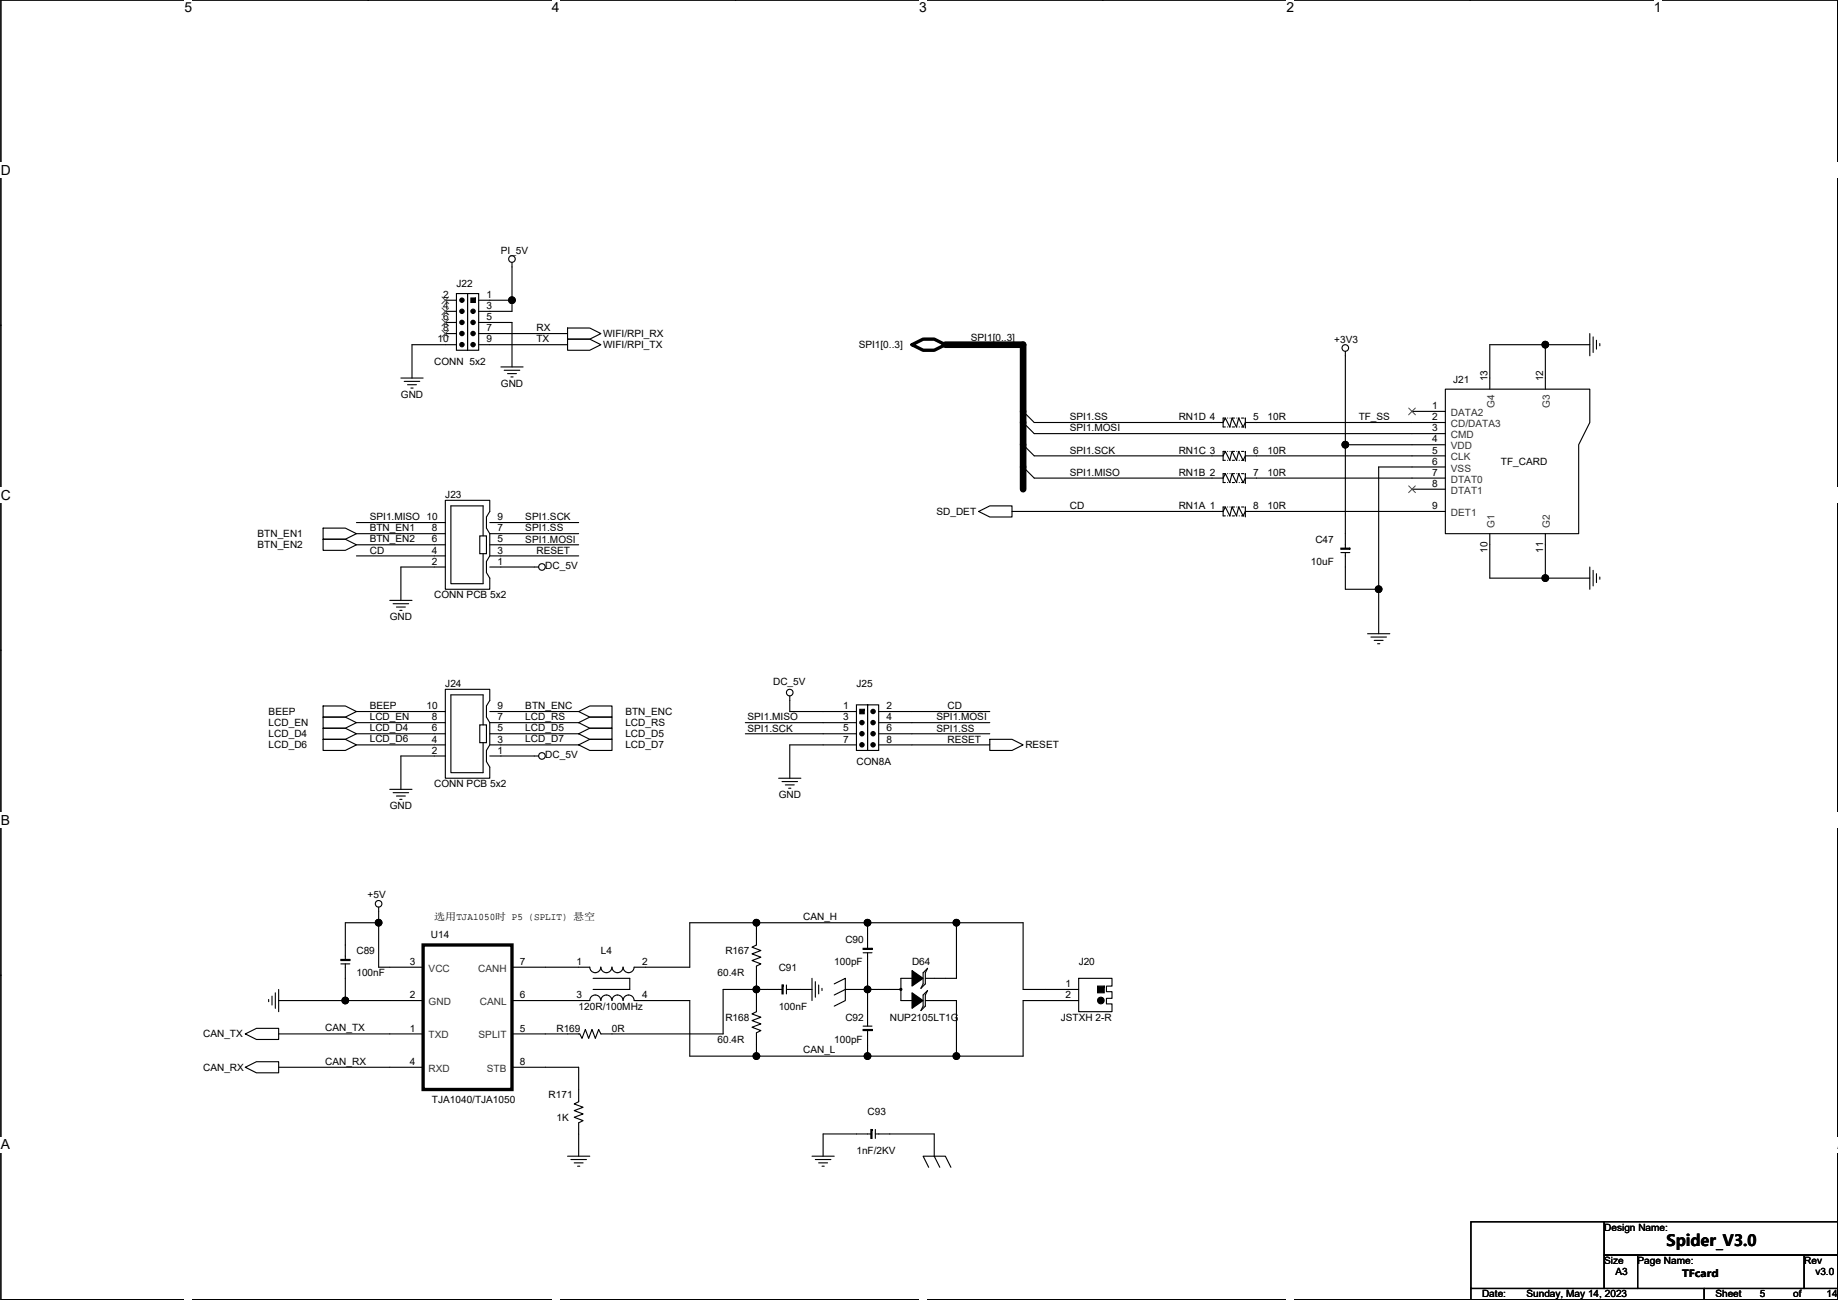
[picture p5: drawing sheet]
<svg xmlns="http://www.w3.org/2000/svg" width="420mm" height="297mm" viewBox="0 0 420 297" stroke-linecap="round" stroke-linejoin="round" font-family="sans-serif">
<path d="M.2 0h419.9v296.9h-419.9z" fill="none" stroke="#000" stroke-width=".25"/>
<g fill="#fff">
<path d="M42.2 0h1.7v3.5h-1.7z"/>
<path d="M42.2 296.9l1.7 .1z"/>
</g>
<path d="M84.2 0h.1M84.2 296.9h.1" fill="none" stroke="#000" stroke-width=".25"/>
<g fill="#fff">
<path d="M126.1 0h1.8v3.5h-1.8z"/>
<path d="M126.1 296.9l1.8 .1z"/>
</g>
<path d="M168.1 0h.1M168.1 296.9h.1" fill="none" stroke="#000" stroke-width=".25"/>
<g fill="#fff">
<path d="M210.1 0h1.8v3.5h-1.8z"/>
<path d="M210.1 296.9l1.8 .1z"/>
</g>
<path d="M252.1 0h.1M252.1 296.9h.1" fill="none" stroke="#000" stroke-width=".25"/>
<g fill="#fff">
<path d="M294.1 0h1.7v3.5h-1.7z"/>
<path d="M294.1 296.9l1.7 .1z"/>
</g>
<path d="M336.1 0h.1M336.1 296.9h.1" fill="none" stroke="#000" stroke-width=".25"/>
<g fill="#fff">
<path d="M378 0h1.8v3.5h-1.8z"/>
<path d="M378 296.9l1.8 .1z"/>
<path d="M.2 37.1h2.3v3.5h-2.3z"/>
<path d="M420.1 37.1l.1 3.5z"/>
<path d="M.2 111.4h2.3v3.5h-2.3z"/>
<path d="M420.1 111.4l.1 3.5z"/>
</g>
<path d="M.2 74.3h.1M420.1 74.3h.1" fill="none" stroke="#000" stroke-width=".25"/>
<g fill="#fff">
<path d="M.2 185.6h2.1v3.5h-2.1z"/>
<path d="M420.1 185.6l.1 3.5z"/>
</g>
<path d="M.2 148.5h.1M420.1 148.5h.1" fill="none" stroke="#000" stroke-width=".25"/>
<g fill="#fff">
<path d="M.2 259.8h2.1v3.5h-2.1z"/>
<path d="M420 259.8h.2v3.5h-.2z"/>
</g>
<g fill="none" stroke="#000" stroke-width=".25">
<path d="M117 60v8.6M101.8 68.6h2.5M101.8 71.1h2.5M101.8 73.7h2.5M101.8 76.2h2.5M104.3 67.1h2.6v12.9h-2.6zM104.3 78.8h-10.1v7.6M106.9 67.1h2.5v12.9h-2.5zM109.4 68.6h7.6M109.4 73.7h7.6v10.1M109.4 76.2h20.3M109.4 78.8h20.3"/>
<path d="M117 68.6v2.5h-7.6M129.7 75h5.1l2.6 1.2-2.6 1.3h-5.1zM129.7 77.5h5.1l2.6 1.3-2.6 1.2h-5.1zM353.3 78.8h10.1M353.3 78.8v10.1M353.3 78.8h-12.7v10.1M363.4 76.2v5.1M364.2 77v3.5M364.9 77.7v2.1M365.7 78.5v.5M91.6 86.4h5.1M92.4 87.1h3.6"/>
<path d="M93.2 87.9h2M93.9 88.7h.5M114.5 83.8h5.1M115.3 84.6h3.5M116 85.4h2.1M116.8 86.1h.5M233.9 94l2.5 2.5h43.2l.5-1 1 2.1 .5-2.1 1 2.1 .6-2.1 1 2.1 .5-1.1h45.7M233.9 96.5l2.5 2.6h94M279.6 95.5v2.1M284.7 95.5v2.1M307.5 80.3v21.3M322.8 94h7.6"/>
<path d="M330.4 88.9h33v7.6l-2.5 5.1v20.3h-30.5zM81.5 119.4h20.3M101.8 114.3h10.2v2.6l-.8 1.2v2.6l.8 1.2v5.1l-.8 1.3v2.5l.8 1.3v2.5h-10.2zM112 119.4h20.3M223.7 116.9l2.6-1.3h5v2.5h-5zM231.3 116.9h48.3l.5-1.1 1 2.1 .5-2.1 1 2.1 .6-2.1 1 2.1 .5-1h45.7M233.9 101.6l2.5 2.6h43.2l.5-1.1 1 2.1 .5-2.1 1 2.1 .6-2.1 1 2.1 .5-1h45.7M233.9 106.7l2.5 2.5h43.2l.5-1 1 2.1 .5-2.1 1 2.1 .6-2.1 1 2.1 .5-1.1h45.7M279.6 115.8v2.1M279.6 108.2v2.1M279.6 103.1v2.1M284.7 115.8v2.1"/>
<path d="M284.7 108.2v2.1M284.7 103.1v2.1M307.5 101.6v23.6M307.5 101.6h22.9M322.8 111.8h7.6M330.4 106.7h-15.2v27.9M73.9 120.7h5l2.6 1.2-2.6 1.3h-5zM73.9 123.2h5l2.6 1.3-2.6 1.3h-5zM81.5 127h20.3M81.5 124.5h20.3M81.5 121.9h20.3M89.1 137.2h5.1"/>
<path d="M89.9 137.9h3.5M90.6 138.7h2.1M91.4 139.5h.5M101.8 129.6h-10.2v7.6M109.7 122.4h1.5v4.1h-1.5zM110.4 122.4v-6.8h-7.3v17.8h7.3v-6.9M112 129.6h11.1M112 127h20.3M112 124.5h20.3M112 121.9h20.3M306.5 126.3h2.1M307.5 126.3v8.3h7.7"/>
<path d="M315.2 134.6v10.2M340.6 121.9v10.2h12.7M353.3 121.9v10.2M353.3 132.1h10.1M363.4 129.6v5M364.2 130.3v3.6M364.9 131.1v2M365.7 131.8v.6M101.8 157.5h10.2v2.5l-.8 1.3v2.6l.8 1.2v5.1l-.8 1.3v2.5l.8 1.3v2.5h-10.2zM180.5 159v3.6h15.3M312.6 144.8h5.1M313.4 145.6h3.5"/>
<path d="M314.1 146.3h2.1M314.9 147.1h.5M73.9 161.3h5l2.6 1.3-2.6 1.3h-5zM73.9 163.9h5l2.6 1.2-2.6 1.3h-5zM73.9 166.4h5l2.6 1.3-2.6 1.2h-5zM73.9 168.9h5l2.6 1.3-2.6 1.3h-5zM81.5 170.2h20.3M81.5 167.7h20.3M81.5 165.1h20.3M101.8 172.7h-10.2v7.7M101.8 162.6h-20.3M109.7 165.6h1.5v4.1h-1.5z"/>
<path d="M110.4 165.6v-6.8h-7.3v17.8h7.3v-6.9M112 172.7h11.1M112 170.2h20.3M112 167.7h20.3M112 165.1h20.3M112 162.6h20.3M132.3 162.6l2.5-1.3h5.1v2.6h-5.1zM132.3 165.1l2.5-1.2h5.1v2.5h-5.1zM132.3 167.7l2.5-1.3h5.1v2.5h-5.1zM132.3 170.2l2.5-1.3h5.1v2.6h-5.1zM170.4 167.7h25.4M170.4 165.1h25.4"/>
<path d="M178 177.8h5.1M178.8 178.6h3.5M179.5 179.3h2.1M195.8 161.1h2.5v10.4h-2.5zM195.8 170.2h-15.3v7.6M198.3 161.1h2.6v10.4h-2.6zM200.9 162.6h25.4M200.9 165.1h25.4M200.9 167.7h25.4M200.9 170.2h25.4M226.3 168.9h5l2.6 1.3-2.6 1.3h-5zM89.1 180.4h5.1"/>
<path d="M89.9 181.1h3.5M90.6 181.9h2.1M91.4 182.6h.5M180.3 180.1h.5M86.6 207.3v3.5M86.6 210.8v10.2h10.1M86.6 210.8h-7.7v8.4M172.9 210.8h25.4M172.9 210.8h-15.2v10.2h-12.7a1.27 1.27 0 0 1-1.3 1.3 1.27 1.27 0 0 1-1.3-1.3 1.26 1.26 0 0 1-1.2 1.3 1.26 1.26 0 0 1-1.3-1.3 1.27 1.27 0 0 1-1.3 1.3 1.27 1.27 0 0 1-1.2-1.3M172.9 210.8v5.1l-1 .5 2 .8-2 .8 2 .7-2 .8 2 .7-1 .5v5.4M197.3 217.7h2M198.3 210.8h20.3"/>
<path d="M198.3 217.7v8.4M198.3 210.8v5.9M218.6 210.8v12.7h-7.1M218.6 210.8h15.3v15.3h12.7M.2 222.7h.1M56.1 236.2l2.5-1.2h5.1v2.5h-5.1zM61.4 228.4v.5M62.2 227.6v2M62.9 226.8v3.6M63.7 226.1v5.1M63.7 236.2h33M63.7 228.6h15.2"/>
<path d="M77.9 220.2h2.1M78.9 228.6h17.8M78.9 220.2v8.4M135.6 223.5h8.4v2.6h-8.4M137.3 228.6a1.26 1.26 0 0 0-1.2-1.2 1.26 1.26 0 0 0-1.3 1.2h-17.8M137.3 221a1.26 1.26 0 0 1-1.2 1.3 1.26 1.26 0 0 1-1.3-1.3h-17.8M137.4 228.6a1.26 1.26 0 0 1 1.2-1.2 1.26 1.26 0 0 1 1.3 1.2 1.27 1.27 0 0 1 1.2-1.2 1.27 1.27 0 0 1 1.3 1.2 1.27 1.27 0 0 1 1.3-1.2 1.27 1.27 0 0 1 1.3 1.2h12.7v12.7h15.2M172.9 226.1h-7.6v10.1h-27.9l-.5-1-.8 2.1-.8-2.1-.7 2.1-.8-2.1-.8 2.1-.5-1.1h-15.5M172.9 226.1v5.1l-1 .5 2 .7-2 .8 2 .8-2 .7 2 .8-1 .5v5.3M172.9 226.1h5.9M179.8 225.1v2M185.6 223.5v5.1"/>
<path d="M185.6 226.1h-5.8M186.4 224.3v3.6M187.1 225.1v2M187.9 225.8v.5M190.7 224.8l2.5-1.3v5.1l-2.5 1.3M197.3 234.5h2M198.3 235.5v5.8M198.3 226.1h-5.1l-2.5 1.3M198.3 226.1v8.4M198.3 226.1h7.6M208.5 223.5h-2.6v5.1h2.6M211 222.3l1-1-.5 1v2.5l-1 1 .5-1z"/>
<path d="M211 227.4l1-1.1-.5 1.1v2.5l-1 1 .5-1zM211.5 228.6h7.1v12.7M246.6 223.5h7.6v1.8h-1.3v1.3h1.3v1.5h-1.3v1.3h1.3v1.8h-7.6zM246.6 228.6h-12.7v12.7h-15.3M420.1 222.7h.1M56.1 243.9l2.5-1.3h5.1v2.5h-5.1zM63.7 243.9h33M117 243.9h15.3v7.8l-1 .5 2 .8-2 .8 2 .7-2 .8 2 .8-1 .5v7.6M172.9 241.3h25.4M198.3 241.3h20.3M199.1 259.1h-10.9v5.1M200.1 259.1h13.5v5.1l1.2 2.5"/>
<path d="M200.1 258.1v2M129.7 264.2h5.1M130.5 264.9h3.6M131.3 265.7h2M132 266.5h.5M185.6 264.2h5.1M186.4 264.9h3.5M187.1 265.7h2.1M187.9 266.5h.5M212.3 266.7l-1.3-2.5h5.1l1.3 2.5M336.2 279.2h30.5v15.2h-30.5zM366.7 279.2h53.4v7.6h-53.4z"/>
<path d="M336.2 294.4h53.4v2.5h-53.4zM366.7 286.8h7.6v7.6h-7.6zM374.3 286.8h38.1v7.6h-38.1zM389.6 294.4h30.5v2.5h-30.5zM412.4 286.8h7.7v7.6h-7.7z"/>
<circle cx="117" cy="59.2" r=".76"/>
<circle cx="307.5" cy="79.5" r=".76"/>
<circle cx="123.9" cy="129.5" r=".76"/>
<circle cx="180.5" cy="158.2" r=".76"/>
<circle cx="123.9" cy="172.7" r=".76"/>
<circle cx="86.5" cy="206.5" r=".76"/>
</g>
<path d="M208.5 78.8l2.5-1.3h2.6l2.5 1.3-2.5 1.2h-2.6zM96.7 215.9h20.3v33h-20.3z" fill="none" stroke="#000" stroke-width=".76"/>
<g fill="#000" stroke="#000" stroke-width=".25">
<path d="M107.6 68.1v1h1.1v-1z" fill-rule="evenodd"/>
<path d="M306.5 125.2v.3h2.1v-.3z" fill-rule="evenodd"/>
<path d="M196.5 162.1v1h1.1v-1z" fill-rule="evenodd"/>
<path d="M77.9 219.2v.3h2.1v-.3z" fill-rule="evenodd"/>
<path d="M197.3 216.7v.2h2v-.2z" fill-rule="evenodd"/>
<path d="M178.8 225.1v2h.2v-2z" fill-rule="evenodd"/>
<path d="M197.3 235.2v.3h2v-.3z" fill-rule="evenodd"/>
<path d="M208.5 221.8l2.5 1.7-2.5 1.8z" fill-rule="evenodd"/>
<path d="M208.5 226.8l2.5 1.8-2.5 1.8z" fill-rule="evenodd"/>
<path d="M250.9 225.3v1.5h1.5v-1.5z" fill-rule="evenodd"/>
<path d="M199.1 258.1v2h.2v-2z" fill-rule="evenodd"/>
<circle cx="105.6" cy="73.7" r=".5"/>
<circle cx="105.6" cy="71.1" r=".5"/>
<circle cx="105.6" cy="78.7" r=".5"/>
<circle cx="105.6" cy="68.6" r=".5"/>
<circle cx="105.6" cy="76.2" r=".5"/>
<circle cx="108.1" cy="71.1" r=".5"/>
<circle cx="108.1" cy="78.7" r=".5"/>
<circle cx="108.1" cy="76.2" r=".5"/>
<circle cx="108.1" cy="73.7" r=".5"/>
<circle cx="117" cy="68.6" r=".76"/>
<circle cx="353.2" cy="78.7" r=".76"/>
<circle cx="307.5" cy="101.6" r=".76"/>
<circle cx="315.1" cy="134.6" r=".76"/>
<circle cx="353.2" cy="132.1" r=".76"/>
<circle cx="197" cy="165.1" r=".5"/>
<circle cx="197" cy="170.2" r=".5"/>
<circle cx="197" cy="167.6" r=".5"/>
<circle cx="199.6" cy="162.6" r=".5"/>
<circle cx="199.6" cy="167.6" r=".5"/>
<circle cx="199.6" cy="165.1" r=".5"/>
<circle cx="199.6" cy="170.2" r=".5"/>
<circle cx="86.5" cy="210.8" r=".76"/>
<circle cx="172.9" cy="210.8" r=".76"/>
<circle cx="198.3" cy="210.8" r=".76"/>
<circle cx="218.6" cy="210.8" r=".76"/>
<circle cx="78.9" cy="228.6" r=".76"/>
<circle cx="172.9" cy="226.1" r=".76"/>
<circle cx="198.3" cy="226.1" r=".76"/>
<circle cx="205.9" cy="226.1" r=".24"/>
<circle cx="251.6" cy="228.6" r=".76"/>
<circle cx="172.9" cy="241.3" r=".76"/>
<circle cx="198.3" cy="241.3" r=".76"/>
<circle cx="218.6" cy="241.3" r=".76"/>
</g>
<g fill="none" stroke="#000" stroke-width=".25" stroke-dasharray=".5 .5 0 .5 0 .5">
<path d="M279.6 95.5h5.1M279.6 97.6h5.1M284.7 95.5h.1M284.7 97.6h.1M279.6 115.8h5.1M279.6 117.9h5.1M279.6 108.2h5.1M279.6 110.3h5.1M279.6 103.1h5.1M279.6 105.2h5.1M284.7 115.8h.1M284.7 117.9h.1"/>
<path d="M284.7 108.2h.1M284.7 110.3h.1M284.7 103.1h.1M284.7 105.2h.1"/>
</g>
<path d="M101 67.8l1.6 1.6M101 70.4l1.6 1.5M101 72.9l1.6 1.6M101 75.5l1.6 1.5M102.6 67.8l-1.6 1.6M102.6 70.4l-1.6 1.5M102.6 72.9l-1.6 1.6M102.6 75.5l-1.6 1.5M322 93.2l1.6 1.6M323.5 93.2l-1.5 1.6M322 111l1.6 1.6M323.5 111l-1.5 1.6" fill="none" stroke="#4c4c4c" stroke-width=".23"/>
<path d="M216.1 78.8h17.8v33" fill="none" stroke="#000" stroke-width="1.5"/>
<text font-size="3.6" x="380.9" y="284.7">Spider_V3.0</text>
<g font-size="3.2">
<text x="42.2" y="2.8">5</text>
<text x="126.1" y="2.8">4</text>
<text x="210.1" y="2.8">3</text>
<text x="294.1" y="2.8">2</text>
<text x="378" y="2.8">1</text>
<text x=".2" y="39.9">D</text>
<text x=".2" y="114.2">C</text>
<text x=".2" y="188.4">B</text>
<text x=".2" y="262.6">A</text>
<text x="420.1" y="262.6">A</text>
</g>
<g font-size="2.3">
<text x="114.5" y="58">PI_5V</text>
<text x="104.3" y="65.6">J22</text>
<text x="101.3" y="68.1">2</text>
<text x="101.3" y="70.6">4</text>
<text x="111.2" y="68.1">1</text>
<text x="111.2" y="70.6">3</text>
<text x="101.3" y="73.2">6</text>
<text x="101.3" y="75.7">8</text>
<text x="111.2" y="73.2">5</text>
<text x="111.2" y="75.7">7</text>
<text x="122.6" y="75.7">RX</text>
<text x="137.9" y="77">WIFI/RPI_RX</text>
<text x="221.9" y="78">SPI1[0..3]</text>
<text x="99.3" y="83.4">CONN 5x2</text>
<text x="100" y="78.2">10</text>
<text x="111.2" y="78.2">9</text>
<text x="122.6" y="78.3">TX</text>
<text x="137.9" y="79.5">WIFI/RPI_TX</text>
<text x="196.3" y="79.5">SPI1[0..3]</text>
<text x="305" y="78.3">+3V3</text>
<text x="114.5" y="88.4">GND</text>
<text x="332.2" y="87.4">J21</text>
<text x="340" y="87.1" transform="rotate(-90 340 87.1)">13</text>
<text x="352.7" y="87.1" transform="rotate(-90 352.7 87.1)">12</text>
<text x="91.6" y="91">GND</text>
<text x="310.6" y="95.9">TF_SS</text>
<text x="327.4" y="93.5">1</text>
<text x="244.5" y="96">SPI1.SS</text>
<text x="244.5" y="98.6">SPI1.MOSI</text>
<text x="269.4" y="96.1">RN1D 4</text>
<text x="286.5" y="96">5</text>
<text x="289.8" y="96.1">10R</text>
<text x="327.4" y="96">2</text>
<text x="327.4" y="98.6">3</text>
<text x="327.4" y="101.1">4</text>
<text x="244.5" y="103.7">SPI1.SCK</text>
<text x="269.4" y="103.7">RN1C 3</text>
<text x="286.5" y="103.6">6</text>
<text x="289.8" y="103.7">10R</text>
<text x="327.4" y="103.6">5</text>
<text x="327.4" y="106.2">6</text>
<text x="343.1" y="106.2">TF_CARD</text>
<text x="101.8" y="113.8">J23</text>
<text x="244.5" y="108.7">SPI1.MISO</text>
<text x="269.4" y="108.8">RN1B 2</text>
<text x="286.5" y="108.7">7</text>
<text x="289.8" y="108.8">10R</text>
<text x="327.4" y="108.7">7</text>
<text x="327.4" y="111.3">8</text>
<text x="84.5" y="118.9">SPI1.MISO 10</text>
<text x="113.7" y="118.9">9</text>
<text x="120.1" y="118.9">SPI1.SCK</text>
<text x="214.1" y="117.6">SD_DET</text>
<text x="244.5" y="116.4">CD</text>
<text x="269.4" y="116.4">RN1A 1</text>
<text x="286.5" y="116.3">8</text>
<text x="289.8" y="116.4">10R</text>
<text x="327.4" y="116.3">9</text>
<text x="58.9" y="122.7">BTN_EN1</text>
<text x="58.9" y="125.3">BTN_EN2</text>
<text x="84.5" y="121.3">BTN_EN1</text>
<text x="84.5" y="123.9">BTN_EN2</text>
<text x="98.8" y="124">6</text>
<text x="98.8" y="121.4">8</text>
<text x="113.7" y="124">5</text>
<text x="113.7" y="121.4">7</text>
<text x="120.1" y="121.4">SPI1.SS</text>
<text x="120.1" y="124">SPI1.MOSI</text>
<text x="300.7" y="124">C47</text>
<text x="84.5" y="126.5">CD</text>
<text x="98.8" y="129">2</text>
<text x="98.8" y="126.5">4</text>
<text x="113.7" y="129">1</text>
<text x="113.7" y="126.5">3</text>
<text x="122.6" y="126.5">RESET</text>
<text x="124.7" y="130.1">DC_5V</text>
<text x="299.7" y="129.1">10uF</text>
<text x="340" y="126.3" transform="rotate(-90 340 126.3)">10</text>
<text x="352.7" y="126.3" transform="rotate(-90 352.7 126.3)">11</text>
<text x="99.3" y="136.7">CONN PCB 5x2</text>
<text x="89.1" y="141.8">GND</text>
<text x="101.8" y="157">J24</text>
<text x="120.1" y="162">BTN_ENC</text>
<text x="176.7" y="156.5">DC_5V</text>
<text x="195.8" y="157">J25</text>
<text x="61.4" y="163.4">BEEP</text>
<text x="61.4" y="165.9">LCD_EN</text>
<text x="84.5" y="162.1">BEEP</text>
<text x="84.5" y="164.5">LCD_EN</text>
<text x="84.5" y="167">LCD_D4</text>
<text x="97.5" y="162.1">10</text>
<text x="98.8" y="167.1">6</text>
<text x="98.8" y="164.6">8</text>
<text x="113.7" y="167.1">5</text>
<text x="113.7" y="164.6">7</text>
<text x="113.7" y="162.1">9</text>
<text x="120.1" y="164.5">LCD_RS</text>
<text x="120.1" y="167">LCD_D5</text>
<text x="142.9" y="163.4">BTN_ENC</text>
<text x="142.9" y="165.9">LCD_RS</text>
<text x="170.9" y="164.6">SPI1.MISO</text>
<text x="170.9" y="167.2">SPI1.SCK</text>
<text x="192.7" y="162.1">1</text>
<text x="192.7" y="164.6">3</text>
<text x="192.7" y="167.1">5</text>
<text x="202.6" y="162.1">2</text>
<text x="202.6" y="164.6">4</text>
<text x="202.6" y="167.1">6</text>
<text x="214.1" y="164.6">SPI1.MOSI</text>
<text x="214.1" y="167.2">SPI1.SS</text>
<text x="216.6" y="162.1">CD</text>
<text x="61.4" y="168.4">LCD_D4</text>
<text x="61.4" y="171">LCD_D6</text>
<text x="84.5" y="169.6">LCD_D6</text>
<text x="98.8" y="172.2">2</text>
<text x="98.8" y="169.7">4</text>
<text x="113.7" y="172.2">1</text>
<text x="113.7" y="169.7">3</text>
<text x="120.1" y="169.6">LCD_D7</text>
<text x="124.7" y="173.3">DC_5V</text>
<text x="142.9" y="168.4">LCD_D5</text>
<text x="142.9" y="171">LCD_D7</text>
<text x="192.7" y="169.7">7</text>
<text x="202.6" y="169.7">8</text>
<text x="216.6" y="169.7">RESET</text>
<text x="234.4" y="171">RESET</text>
<text x="99.3" y="179.9">CONN PCB 5x2</text>
<text x="195.8" y="174.8">CON8A</text>
<text x="89.1" y="185">GND</text>
<text x="178" y="182.4">GND</text>
<text x="84" y="205.3">+5V</text>
<text x="98.5" y="214.4">U14</text>
<text x="99.3" y="210.1">选用TJA1050时 P5 (SPLIT) 悬空</text>
<text x="183.6" y="210.2">CAN_H</text>
<text x="193.2" y="215.4">C90</text>
<text x="81.5" y="218">C89</text>
<text x="93.7" y="220.5">3</text>
<text x="118.8" y="220.5">7</text>
<text x="131.8" y="220.5">1</text>
<text x="137.4" y="218">L4</text>
<text x="146.8" y="220.5">2</text>
<text x="165.8" y="218">R167</text>
<text x="178" y="221.8">C91</text>
<text x="190.7" y="220.5">100pF</text>
<text x="208.5" y="220.5">D64</text>
<text x="246.6" y="220.5">J20</text>
<text x="81.5" y="223.1">100nF</text>
<text x="164" y="223.1">60.4R</text>
<text x="243.5" y="225.6">1</text>
<text x="93.7" y="228.1">2</text>
<text x="118.8" y="228.1">6</text>
<text x="131.8" y="228.1">3</text>
<text x="132.3" y="230.7">120R/100MHz</text>
<text x="146.8" y="228.1">4</text>
<text x="165.8" y="233.2">R168</text>
<text x="178" y="230.7">100nF</text>
<text x="193.2" y="233.2">C92</text>
<text x="203.4" y="233.2">NUP2105LT1G</text>
<text x="242.5" y="233.2">JSTXH 2-R</text>
<text x="243.5" y="228.1">2</text>
<text x="46.4" y="237">CAN_TX</text>
<text x="74.4" y="235.6">CAN_TX</text>
<text x="93.7" y="235.7">1</text>
<text x="118.8" y="235.7">5</text>
<text x="127.2" y="235.8">R169</text>
<text x="139.9" y="235.8">0R</text>
<text x="164" y="238.3">60.4R</text>
<text x="190.7" y="238.3">100pF</text>
<text x="46.4" y="244.6">CAN_RX</text>
<text x="74.4" y="243.2">CAN_RX</text>
<text x="93.7" y="243.3">4</text>
<text x="118.8" y="243.3">8</text>
<text x="183.6" y="240.7">CAN_L</text>
<text x="125.4" y="251">R171</text>
<text x="98.8" y="252">TJA1040/TJA1050</text>
<text x="127.2" y="256.1">1K</text>
<text x="198.3" y="254.8">C93</text>
<text x="195.8" y="263.7">1nF/2KV</text>
<text x="366.7" y="281.2">Design Name:</text>
<text x="366.7" y="288.8">Size</text>
<text x="369.3" y="291.4">A3</text>
<text x="374.3" y="288.8">Page Name:</text>
<text x="384.5" y="291.7">TFcard</text>
<text x="412.4" y="288.8">Rev</text>
<text x="415" y="291.4">v3.0</text>
<text x="338.8" y="296.5">Date:</text>
<text x="348.9" y="296.5">Sunday, May 14, 2023</text>
<text x="392.1" y="296.5">Sheet</text>
<text x="402.3" y="296.5">5</text>
<text x="409.9" y="296.5">of</text>
<text x="417.5" y="296.5">14</text>
</g>
<g font-size="2.3" fill="#333">
<text x="331.7" y="95">DATA2</text>
<text x="341.6" y="93.3" transform="rotate(-90 341.6 93.3)">G4</text>
<text x="354.3" y="93.3" transform="rotate(-90 354.3 93.3)">G3</text>
<text x="331.7" y="97.6">CD/DATA3</text>
<text x="331.7" y="100.1">CMD</text>
<text x="331.7" y="102.7">VDD</text>
<text x="331.7" y="105.2">CLK</text>
<text x="331.7" y="107.7">VSS</text>
<text x="331.7" y="110.3">DTAT0</text>
<text x="331.7" y="112.8">DTAT1</text>
<text x="331.7" y="117.9">DET1</text>
<text x="341.6" y="120.7" transform="rotate(-90 341.6 120.7)">G1</text>
<text x="354.3" y="120.7" transform="rotate(-90 354.3 120.7)">G2</text>
<text x="98" y="222">VCC</text>
<text x="109.3" y="222">CANH</text>
<text x="98" y="229.7">GND</text>
<text x="109.7" y="229.7">CANL</text>
<text x="98" y="237.3">TXD</text>
<text x="109.4" y="237.3">SPLIT</text>
<text x="98" y="244.9">RXD</text>
<text x="111.3" y="244.9">STB</text>
</g>
</svg>
